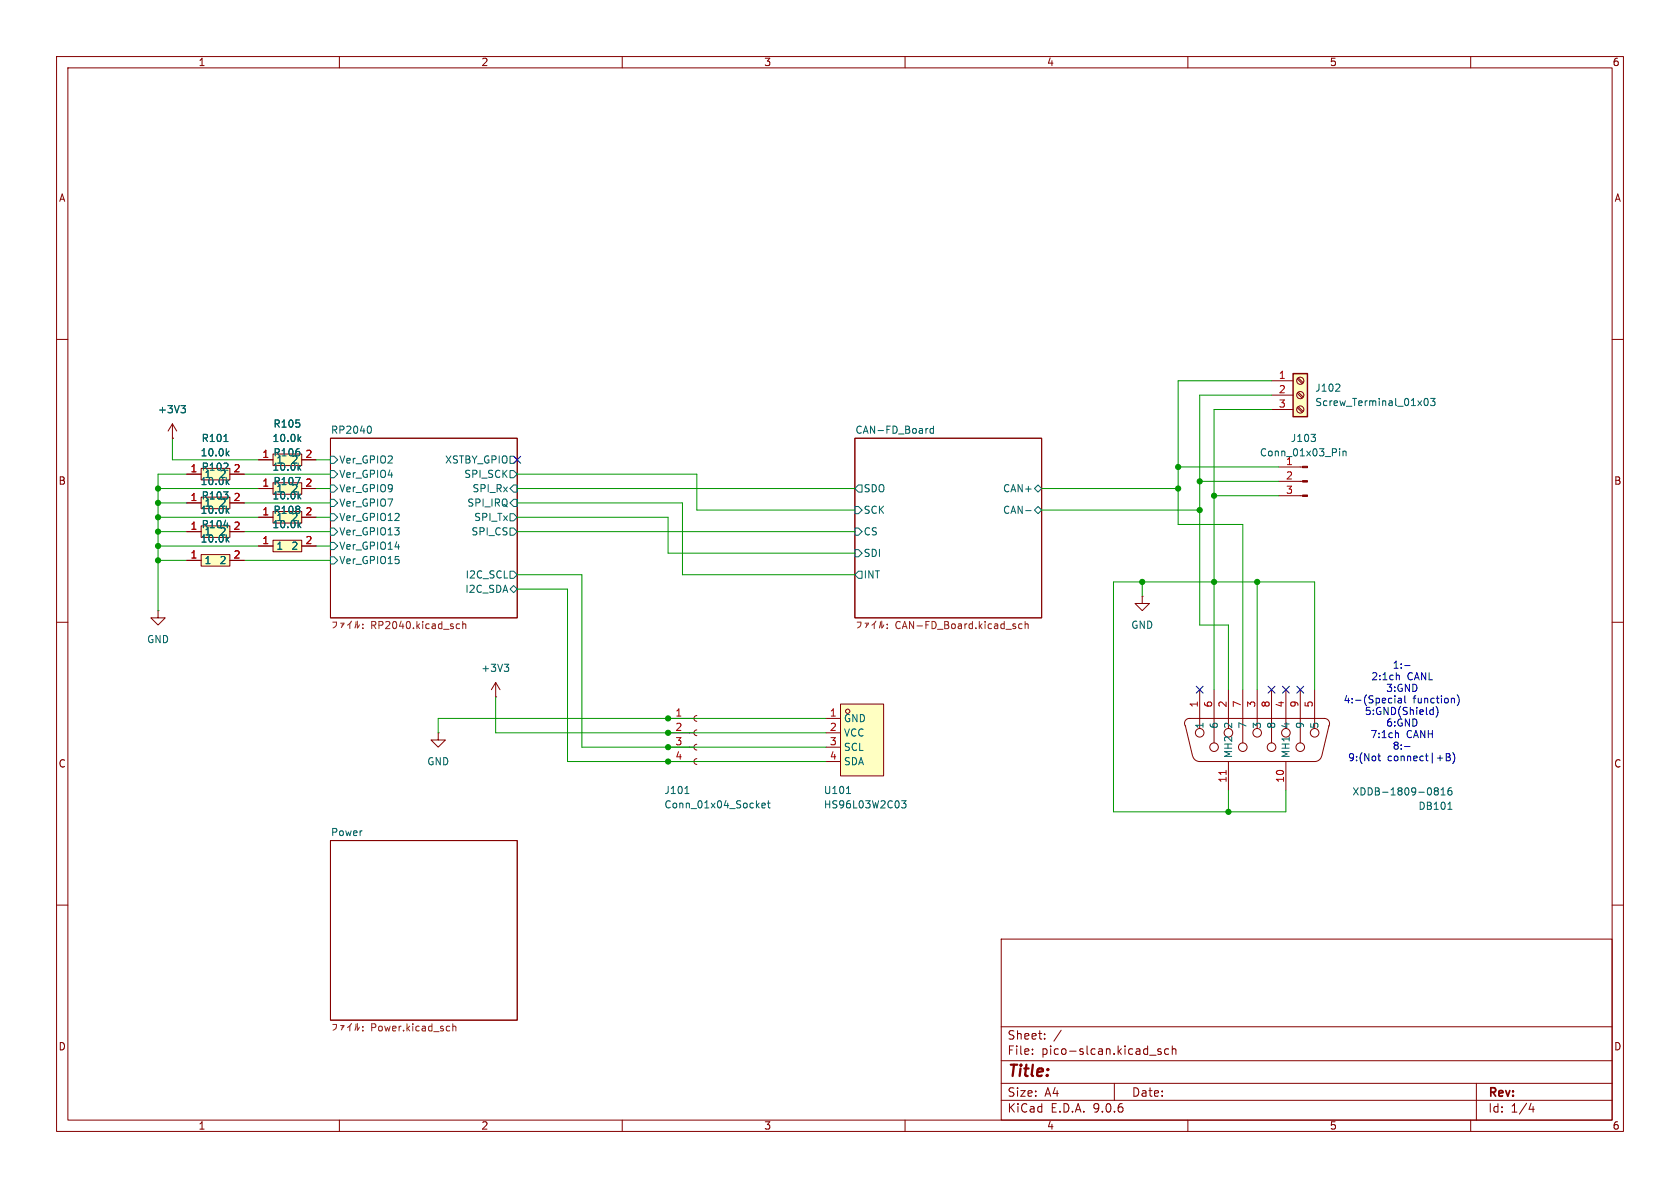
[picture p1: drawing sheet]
<svg xmlns="http://www.w3.org/2000/svg" width="297mm" height="210mm" viewBox="0 0 297 210" stroke-linecap="round" stroke-linejoin="round" font-family="sans-serif">
<g fill="none" stroke="#840000" stroke-width=".18">
<path d="M10 10h277v190h-277zM12 12h273v186h-273zM60 10v2M110 10v2M160 10v2M210 10v2M260 10v2M10 60h2M58.4 77.5h33v31.7h-33zM151.1 77.5h33v31.7h-33zM285 60h2M10 110h2"/>
<path d="M285 110h2M58.4 148.6h33v31.7h-33zM10 160h2M177 166h108v32h-108zM285 160h2M60 198v2M110 198v2M160 198v2M177 194.5h108M177 191.5h108M177 187.5h108M177 181.5h108"/>
<path d="M182.5 186.3v.1M182.5 185.5v.1M184.7 183.6v.1M184.7 182.8v.1M187.6 182.1l-1.3 2M197 191.5v3M203.2 186.5h1.2M205.2 185.5l-.3-.1-.2 .2v.2l.5 .2v.3h-.5M206.6 185.5l-.4-.1-.3 .3v.4l.1 .2h.6M207.2 185.5l.3-.1 .3 .1 .1 .9M207.2 184.9v1.5M210 198v2"/>
<path d="M260 198v2M261 191.5v6.5M270.7 195l-.4 1.1h.9M271 195.6v1"/>
</g>
<g fill="none" stroke="#006464" stroke-width=".18">
<path d="M65.4 75.3a.79 .79 0 0 1 0 1.3M163.9 75.7h.2M165 75.8l-.3-.1-.3 .3 .1 .5h.5M165 75.3v1.3M58.4 80.6h.7l.6 .7-.6 .6h-.7zM58.4 90.8h.7l.6 .6-.6 .7h-.7zM58.4 85.7h.7l.6 .7-.6 .6h-.7zM58.4 88.3h.7l.6 .6-.6 .6h-.7zM58.4 93.3h.7l.6 .7-.6 .6h-.7zM58.4 83.2h.7l.6 .6-.6 .7h-.7zM58.4 95.9h.7l.6 .6-.6 .7h-.7zM58.4 98.4h.7l.6 .7-.6 .6h-.7z"/>
<path d="M69.8 92h.8M69.8 96.7h.8M70.5 90.9v.4M70.5 99v.5M90.2 80.6h.6l.6 .7-.6 .6h-.6zM90.2 83.2h.6l.6 .6-.6 .7h-.6zM90.2 86.4l.6-.7h.6v1.3h-.6zM90.2 90.8h.6l.6 .6-.6 .7h-.6zM90.2 93.3h.6l.6 .7-.6 .6h-.6zM90.8 88.3h.6v1.2h-.6l-.6-.6zM151.1 89.5h.7l.6 .7-.6 .6h-.7zM151.1 93.3h.7l.6 .7-.6 .6h-.7z"/>
<path d="M151.1 97.2h.7l.6 .6-.6 .6h-.7zM151.8 85.7h.6v1.3h-.6l-.7-.6zM181.3 90.3h1M182.9 86.4l.6-.7 .6 .7-.6 .6zM182.9 90.2l.6-.7 .6 .7-.6 .6zM90.2 101h.6l.6 .6-.6 .6h-.6zM90.2 104.1l.6-.6 .6 .6-.6 .7zM151.8 101h.6v1.2h-.6l-.7-.6z"/>
</g>
<g fill="none" stroke="#725600" stroke-width=".18">
<path d="M58.8 110h.7a.82 .82 0 0 1-.6 1M60.2 110.2h.6l-.2 .3M60.5 110.3l-.2 .6M61.8 110.2v.9M61.8 110.2l-.4 .3M62.1 109.8l-.3 .4M62.9 109.9l-.1 1.1M63.2 109.8v1.2l.3-.5M64.1 110.3v.2M64.1 111v.1M80.7 111l.2 .1h.4M81.3 110.3h-.4l-.2 .1"/>
<path d="M81.8 110.4l.2-.1h.3v.8M81.8 109.9v1.2M151.5 110h.7a.82 .82 0 0 1-.6 1M152.9 110.2h.6l-.2 .3M153.2 110.3l-.2 .6M154.6 110.2v.9M154.6 110.2l-.5 .3M154.9 109.8l-.3 .4M155.6 109.9l-.1 1.1M155.9 109.8v1.2l.3-.5M156.9 111v.1M156.9 110.3v.2"/>
<path d="M179.4 110.7l.2 .2-.2 .2M179.4 110.3h.1M180.7 110.3h-.4l-.2 .2 .1 .6h.5M181.2 110.4l.2-.1h.3l.1 .8M181.2 109.9v1.2M58.8 181.1h.7a.82 .82 0 0 1-.6 1M60.2 181.3h.6l-.2 .3M60.5 181.5l-.2 .6M61.8 181.3v.9M61.8 181.3l-.4 .3M62.1 180.9l-.3 .4M62.9 181l-.1 1.1"/>
<path d="M63.2 180.9v1.2l.3-.5M64.1 182.1v.1M64.1 181.5v.1M79.4 181.4l.1 .1M79.5 182.2h-.1M80 181v1.2M80 181.5l.2-.1 .3 .1 .1 .7"/>
</g>
<path d="M228.6 66h2.5v7.7h-2.5z" fill="#ffffc2"/>
<path d="M228.6 66h2.5v7.7h-2.5z" fill="none" stroke="#840000" stroke-width=".25"/>
<g fill="none" stroke="#840000" stroke-width=".18">
<path d="M224.8 67.3h3.8M224.8 69.9h3.8M224.8 72.4h3.8M229.3 67l.9 .8M229.3 69.5l.9 .9M229.3 72.1l.9 .8M229.5 66.8l.9 .8M229.5 69.3l.9 .9M229.5 71.9l.9 .8"/>
<circle cx="229.9" cy="67.3" r=".63"/>
<circle cx="229.9" cy="69.8" r=".63"/>
<circle cx="229.9" cy="72.4" r=".63"/>
</g>
<path d="M236.8 67.9l.1 .2-.1 .3-.7 .8h.8M251.9 70.6l.2-.2a.68 .68 0 0 1 .4 .7 .68 .68 0 0 1-.4 .6l-.2-.1-.1-.4zM252.9 70.4h.8l-.4 .5 .3 .1v.6l-.2 .1-.5-.1" fill="none" stroke="#006464" stroke-width=".18"/>
<path d="M35.6 87.9h5v2h-5z" fill="#ffffc2"/>
<path d="M33 88.9h2.6M35.6 87.9h5v2h-5zM40.6 88.9h2.6" fill="none" stroke="#840000" stroke-width=".18"/>
<path d="M40.1 85.2l.4 .5M40.5 84.8l-.5 .5" fill="none" stroke="#006464" stroke-width=".18"/>
<path d="M35.6 93h5v2h-5z" fill="#ffffc2"/>
<g fill="none" stroke="#840000" stroke-width=".18">
<path d="M33 94h2.6M35.6 93h5v2h-5zM40.6 94h2.6M209.5 128.3l1.3 5.3M210.3 127h23.9M210.4 127a.86 .86 0 0 0-.9 .4 .86 .86 0 0 0 .1 1M212.1 121.9v6.9M214.6 121.9v9.4M217.2 121.9v6.9M217.2 134.6v5.1M219.7 121.9v9.4M222.2 121.9v6.9"/>
<path d="M224.8 121.9v9.4M227.3 121.9v6.9M227.3 134.6v5.1M229.9 121.9v9.4M232.4 121.9v6.9M233.6 133.7a1.26 1.26 0 0 1-1.2 .9h-20.4l-.7-.3-.4-.6M234.1 127a.9 .9 0 0 1 .8 .5 .9 .9 0 0 1 0 .9M234.9 128.3l-1.2 5.3"/>
<circle cx="212.1" cy="129.5" r=".76"/>
<circle cx="214.6" cy="132.1" r=".76"/>
<circle cx="217.2" cy="129.5" r=".76"/>
<circle cx="219.7" cy="132.1" r=".76"/>
<circle cx="222.2" cy="129.5" r=".76"/>
<circle cx="224.8" cy="132.1" r=".76"/>
<circle cx="227.3" cy="129.5" r=".76"/>
<circle cx="229.9" cy="132.1" r=".76"/>
<circle cx="232.4" cy="129.5" r=".76"/>
</g>
<path d="M40.1 90.3l.4 .4M40.5 89.9l-.5 .5M253.8 139.8l-.2-.2 .2-.3h.2l.3 .2-.3 .3M253.8 139.8l-.2 .2v.4l.2 .1h.4l.1-.2v-.3l-.3-.2M253.8 139.8h.2M254.8 139.6l.3-.3v1.2M256.6 139.3h-.4a.86 .86 0 0 0 0 1.2l.4-.1 .1-.4-.2-.3h-.3l-.2 .3M254.8 140.5h.7M256 143.1h.7" fill="none" stroke="#006464" stroke-width=".18"/>
<path d="M216.8 136.2v.7" fill="none" stroke="#a90000" stroke-width=".18"/>
<path d="M48.3 85.3h5v2.1h-5z" fill="#ffffc2"/>
<path d="M45.7 86.4h2.6M48.3 85.3h5v2.1h-5zM53.3 86.4h2.6" fill="none" stroke="#840000" stroke-width=".18"/>
<path d="M52.8 82.6l.4 .5M53.2 82.3l-.5 .5" fill="none" stroke="#006464" stroke-width=".18"/>
<path d="M48.3 90.4h5v2.1h-5z" fill="#ffffc2"/>
<path d="M45.7 91.4h2.6M48.3 90.4h5v2.1h-5zM53.3 91.4h2.6" fill="none" stroke="#840000" stroke-width=".18"/>
<path d="M52.2 84.4h.9l-.6 1.3M52.8 87.7l.4 .5M53.2 87.4l-.5 .4" fill="none" stroke="#006464" stroke-width=".18"/>
<path d="M48.3 80.3h5v2h-5z" fill="#ffffc2"/>
<path d="M45.7 81.3h2.6M48.3 80.3h5v2h-5zM53.3 81.3h2.6" fill="none" stroke="#840000" stroke-width=".18"/>
<path d="M52.8 77.6l.4 .4M53.2 77.2l-.5 .5" fill="none" stroke="#006464" stroke-width=".18"/>
<path d="M35.6 98h5v2.1h-5z" fill="#ffffc2"/>
<path d="M33 99.1h2.6M35.6 98h5v2.1h-5zM40.6 99.1h2.6" fill="none" stroke="#840000" stroke-width=".18"/>
<path d="M39.6 92.9h.8M40.1 95.3l.4 .5M40.5 95l-.5 .5" fill="none" stroke="#006464" stroke-width=".18"/>
<path d="M48.3 95.5h5v2h-5z" fill="#ffffc2"/>
<path d="M30.5 77.5h.1M30.5 74.9l-.8 1.3M30.5 74.9l.7 1.3M30.5 74.9v2.6M45.7 96.5h2.6M48.3 95.5h5v2h-5zM53.3 96.5h2.6" fill="none" stroke="#840000" stroke-width=".18"/>
<path d="M32 71.7h.8l-.4 .5M32.5 72.2l.3 .2v.3l-.3 .3M52.8 92.8l.4 .5M53.2 92.4l-.5 .5" fill="none" stroke="#006464" stroke-width=".18"/>
<path d="M35.6 82.8h5v2h-5z" fill="#ffffc2"/>
<g fill="none" stroke="#840000" stroke-width=".18">
<path d="M33 83.8h2.6M35.6 82.8h5v2h-5zM40.6 83.8h2.6M27.9 108v1.2h1.3l-1.3 1.3-1.2-1.3h1.2M27.9 108h.1M201.9 105.4v1.3h1.3l-1.3 1.3-1.2-1.3h1.2M201.9 105.4h.1M77.5 129.5v1.3h1.2l-1.2 1.3-1.3-1.3h1.3M77.5 129.5h.1M87.6 123.2h.1M87.6 120.7l-.7 1.2M87.6 120.7l.8 1.2"/>
<path d="M87.6 120.7v2.5"/>
</g>
<path d="M39.6 78h.7M40.5 79.7l-.5 .5M40.1 80.1l.4 .5M89.1 117.4h.8l-.4 .5M89.7 117.9l.2 .2v.3l-.2 .3" fill="none" stroke="#006464" stroke-width=".18"/>
<path d="M148.6 124.5h7.6v12.7h-7.6z" fill="#ffffc2"/>
<g fill="none" stroke="#840000" stroke-width=".18">
<path d="M30.5 77.5h.1M33 83.8h2.6M33 99.1h2.6M33 94h2.6M33 88.9h2.6M40.6 83.8h2.6M40.6 99.1h2.6M40.6 94h2.6M40.6 88.9h2.6M45.7 96.5h2.6M45.7 81.3h2.6M45.7 91.4h2.6"/>
<path d="M45.7 86.4h2.6M53.3 96.5h2.6M53.3 81.3h2.6M53.3 91.4h2.6M53.3 86.4h2.6M226.1 82.6h4.2M226.1 85.1h4.2M226.1 87.6h4.2M118.1 127h4.6M118.1 129.5h4.6M118.1 132.1h4.6M118.1 134.6h4.6"/>
<path d="M123.2 126.5l-.4 .1-.1 .4 .1 .4 .4 .1M123.2 129l-.4 .2-.1 .3 .1 .4 .4 .1M123.2 131.6l-.4 .1-.1 .4 .1 .3 .4 .2M123.2 134.1l-.4 .2-.1 .3 .1 .4 .4 .1M146 127h2.6M146 129.5h2.6M146 132.1h2.6M146 134.6h2.6M148.6 124.5h7.6v12.7h-7.6z"/>
<circle cx="149.9" cy="125.7" r=".38"/>
</g>
<g fill="none" stroke="#006464" stroke-width=".18">
<path d="M32 71.7h.8l-.4 .5M32.5 72.2l.3 .2v.3l-.3 .3M39.6 78h.7M40.5 79.7l-.5 .5M52.8 77.6l.4 .4M53.2 77.2l-.5 .5M231.8 76.8h.8l-.5 .5M232.4 77.3l.2 .2-.2 .5M236.8 79.3v.1M236.8 79.7v.9M237.4 79.7v.9M237.4 79.9l.2-.2 .3 .1 .1 .8"/>
<path d="M39.6 92.9h.8M40.1 80.1l.4 .5M40.1 95.3l.4 .5M40.1 90.3l.4 .4M40.1 85.2l.4 .5M40.5 95l-.5 .5M40.5 89.9l-.5 .5M40.5 84.8l-.5 .5M52.2 84.4h.9l-.6 1.3M52.8 92.8l.4 .5M52.8 87.7l.4 .5M52.8 82.6l.4 .5"/>
<path d="M53.2 92.4l-.5 .5M53.2 82.3l-.5 .5M53.2 87.4l-.5 .4M121.1 140.3h.7M134.7 142.4l.6-.1-.1-.3h-.3l-.2 .2 .1 .6h.4M135.7 142h.4M135.8 141.5v1.1l.3 .2M149.6 140.3h.8M159.4 141.5h.8l-.5 .5 .4 .2v.5l-.2 .1-.5-.1"/>
</g>
<g fill="#840000" stroke="#840000" stroke-width=".18">
<path d="M230.3 82.4h.8v.3h-.8z"/>
<path d="M230.3 85h.8v.2h-.8z"/>
<path d="M230.3 87.5h.8v.3h-.8z"/>
</g>
<g fill="none" stroke="#009600" stroke-width=".18">
<path d="M30.5 77.5v3.8h15.2M224.8 69.9h-12.7v40.6h5.1v11.4M224.8 67.3h-16.5v25.4h11.4v29.2M224.8 72.4h-10.2v49.5M27.9 91.4h17.8M27.9 88.9h5.1M27.9 94h5.1M27.9 86.4h17.8M27.9 99.1h5.1M27.9 96.5h17.8M33 83.8h-5.1v24.2M43.2 88.9h15.2"/>
<path d="M43.2 83.8h15.2M43.2 94h15.2M43.2 99.1h15.2M55.9 91.4h2.5M55.9 86.4h2.5M55.9 81.3h2.5M55.9 96.5h2.5M91.4 83.8h31.8v6.4h27.9M91.4 91.4h26.7v6.4h33M91.4 88.9h29.2v12.7h30.5M91.4 94h59.7M91.4 86.4h59.7"/>
<path d="M184.1 90.2h28M184.1 86.4h24.2M208.3 82.6h17.8M212.1 85.1h14M214.6 87.6h11.5M91.4 104.1h8.9v30.5h45.7M91.4 101.6h11.5v30.5h43.1M201.9 102.9v2.5M222.2 102.9v19M87.6 123.2v6.3h58.4M146 127h-68.5v2.5M217.2 139.7v3.8"/>
<path d="M232.4 121.9v-19h-35.6v40.6h30.5v-3.8"/>
</g>
<path d="M90.8 80.7l1.2 1.2M92 80.7l-1.2 1.2M211.5 121.3l1.2 1.2M212.7 121.3l-1.2 1.2M224.2 121.3l1.2 1.2M225.4 121.3l-1.2 1.2M226.7 121.3l1.2 1.2M227.9 121.3l-1.2 1.2M229.3 121.3l1.2 1.2M230.5 121.3l-1.2 1.2" fill="none" stroke="#000084" stroke-width=".18"/>
<g fill="none" stroke="#0000c2" stroke-width=".18">
<path d="M247 119.3l.4 .2v.7M248.3 117.7h1M243.6 133.6h.5M243.8 133.2v1.1l.3 .2M246.6 123.4v.9M246.9 129.6l.3 .1v.7M247.2 123.5h.5l.1 .8M247.8 123.7l-.5 .1-.2 .2 .2 .3 .5-.1M248.3 132h1M248.4 123v1.1l.1 .2M253.4 125v1.3M253.4 126.3h-.4"/>
<path d="M254.2 125.4v.9l-.3 .5M255.7 133.2h.4l.2 .3-.2 .3 .2 .1 .1 .4-.2 .2h-.5zM255.7 133.8h.4M256.8 133a1.46 1.46 0 0 1 0 2M257.1 123.5v.8M257.6 122.8a1.46 1.46 0 0 1 0 2"/>
</g>
<g fill="#009600" stroke="#009600" stroke-width=".18">
<circle cx="222.2" cy="102.9" r=".46"/>
<circle cx="217.2" cy="143.5" r=".46"/>
<circle cx="118.1" cy="132.1" r=".46"/>
<circle cx="118.1" cy="134.6" r=".46"/>
<circle cx="118.1" cy="127" r=".46"/>
<circle cx="118.1" cy="129.5" r=".46"/>
<circle cx="27.9" cy="94" r=".46"/>
<circle cx="27.9" cy="88.9" r=".46"/>
<circle cx="27.9" cy="91.4" r=".46"/>
<circle cx="27.9" cy="99.1" r=".46"/>
<circle cx="27.9" cy="86.4" r=".46"/>
<circle cx="27.9" cy="96.5" r=".46"/>
<circle cx="214.6" cy="102.9" r=".46"/>
<circle cx="201.9" cy="102.9" r=".46"/>
<circle cx="212.1" cy="90.2" r=".46"/>
<circle cx="214.6" cy="87.6" r=".46"/>
<circle cx="212.1" cy="85.1" r=".46"/>
<circle cx="208.3" cy="82.6" r=".46"/>
<circle cx="208.3" cy="86.4" r=".46"/>
</g>
<text font-size="2.8" fill="#840000" x="178" y="190.9">Title:</text>
<g font-size="2.1" fill="#840000">
<text x="178" y="184">Sheet:</text>
<text x="178" y="186.7">File:</text>
<text x="184.1" y="186.7">pico-slcan.kicad_sch</text>
<text x="178" y="196.9">KiCad</text>
<text x="178" y="194.1">Size:</text>
<text x="184.7" y="194.1">A4</text>
<text x="185.7" y="196.9">E.D.A.</text>
<text x="193.3" y="196.9">9.0.6</text>
<text x="200" y="194.1">Date:</text>
<text x="263" y="194.3">Rev:</text>
<text x="263" y="196.9">Id:</text>
<text x="267.1" y="196.9">1/4</text>
</g>
<g font-size="1.8" fill="#840000">
<text x="35" y="11.9">1</text>
<text x="85" y="11.9">2</text>
<text x="135" y="11.9">3</text>
<text x="185" y="11.9">4</text>
<text x="235" y="11.9">5</text>
<text x="285" y="11.9">6</text>
<text x="10.3" y="35.9">A</text>
<text x="285.3" y="35.9">A</text>
<text x="10.3" y="85.9">B</text>
<text x="285.3" y="85.9">B</text>
<text x="10.3" y="135.9">C</text>
<text x="285.3" y="135.9">C</text>
<text x="10.3" y="185.9">D</text>
<text x="285.3" y="185.9">D</text>
<text x="35" y="199.9">1</text>
<text x="85" y="199.9">2</text>
<text x="135" y="199.9">3</text>
<text x="185" y="199.9">4</text>
<text x="235" y="199.9">5</text>
<text x="285" y="199.9">6</text>
</g>
<g font-size="1.8" fill="#a90000">
<text x="226" y="67.1">1</text>
<text x="226" y="69.6">2</text>
<text x="226" y="72.1">3</text>
<text x="41.2" y="83.6">2</text>
<text x="53.9" y="81">2</text>
<text x="33.6" y="88.6">1 R103</text>
<text x="41.2" y="88.6">2</text>
<text x="46.3" y="86.1">1 R107</text>
<text x="53.9" y="86.1">2</text>
<text x="227.3" y="84.8">2</text>
<text x="227.3" y="87.4">3</text>
<text x="33.6" y="93.7">1 R104</text>
<text x="41.2" y="93.7">2</text>
<text x="46.3" y="91.2">1 R108</text>
<text x="53.9" y="91.2">2</text>
<text x="33.6" y="98.8">1</text>
<text x="41.2" y="98.8">2</text>
<text x="46.3" y="96.3">1</text>
<text x="53.9" y="96.3">2</text>
<text x="211.8" y="125.2" transform="rotate(-90 211.8 125.2)">1</text>
<text x="214.4" y="125.2" transform="rotate(-90 214.4 125.2)">6</text>
<text x="216.9" y="125.2" transform="rotate(-90 216.9 125.2)">2</text>
<text x="219.5" y="125.2" transform="rotate(-90 219.5 125.2)">7</text>
<text x="222" y="125.2" transform="rotate(-90 222 125.2)">3</text>
<text x="224.5" y="125.2" transform="rotate(-90 224.5 125.2)">8</text>
<text x="227.1" y="125.2" transform="rotate(-90 227.1 125.2)">4</text>
<text x="229.6" y="125.2" transform="rotate(-90 229.6 125.2)">9</text>
<text x="232.2" y="125.2" transform="rotate(-90 232.2 125.2)">5</text>
<text x="119.3" y="126.7">1</text>
<text x="119.3" y="129.3">2</text>
<text x="119.3" y="131.8">3</text>
<text x="146.6" y="126.7">1</text>
<text x="146.6" y="129.3">2</text>
<text x="146.6" y="131.8">3</text>
<text x="119.3" y="134.4">4</text>
<text x="146.6" y="134.4">4</text>
<text x="216.9" y="138.5" transform="rotate(-90 216.9 138.5)">11</text>
<text x="227.1" y="138.5" transform="rotate(-90 227.1 138.5)">10</text>
</g>
<g font-size="1.8" fill="#006464">
<text x="232.4" y="69.4">J102</text>
<text x="232.4" y="72">Screw_Terminal_01x03</text>
<text x="27.8" y="73.3">+3V3</text>
<text x="48.2" y="75.8">R105</text>
<text x="58.4" y="76.8">RP2040</text>
<text x="151.1" y="76.8">CAN-FD_Board</text>
<text x="33.6" y="83.6">1 R102</text>
<text x="35.4" y="80.9">10.0k</text>
<text x="35.5" y="78.3">R101</text>
<text x="46.3" y="81">1 R106</text>
<text x="48.1" y="83.4">10.0k</text>
<text x="48.1" y="78.3">10.0k</text>
<text x="48.8" y="82.1">1</text>
<text x="51.4" y="82.1">2</text>
<text x="59.9" y="82.1">Ver_GPIO2</text>
<text x="78.6" y="82.1">XSTBY_GPIO</text>
<text x="222.6" y="80.9">Conn_01x03_Pin</text>
<text x="227.3" y="82.3">1</text>
<text x="228.1" y="78.3">J103</text>
<text x="35.4" y="86">10.0k</text>
<text x="36.1" y="89.8">1</text>
<text x="36.1" y="84.7">1</text>
<text x="38.7" y="89.8">2</text>
<text x="38.7" y="84.7">2</text>
<text x="48.1" y="88.5">10.0k</text>
<text x="48.8" y="87.2">1</text>
<text x="51.4" y="87.2">2</text>
<text x="59.9" y="87.2">Ver_GPIO9</text>
<text x="59.9" y="89.8">Ver_GPIO7</text>
<text x="59.9" y="84.7">Ver_GPIO4</text>
<text x="82" y="84.7">SPI_SCK</text>
<text x="82.5" y="89.8">SPI_IRQ</text>
<text x="83.4" y="87.2">SPI_Rx</text>
<text x="152.6" y="87.2">SDO</text>
<text x="177.2" y="87.2">CAN+</text>
<text x="35.4" y="91">10.0k</text>
<text x="36.1" y="94.8">1</text>
<text x="38.7" y="94.8">2</text>
<text x="48.1" y="93.6">10.0k</text>
<text x="48.8" y="92.3">1</text>
<text x="51.4" y="92.3">2</text>
<text x="59.9" y="92.3">Ver_GPIO12</text>
<text x="59.9" y="94.8">Ver_GPIO13</text>
<text x="83.2" y="94.8">SPI_CS</text>
<text x="83.7" y="92.3">SPI_Tx</text>
<text x="152.6" y="91">SCK</text>
<text x="152.6" y="94.8">CS</text>
<text x="177.2" y="91">CAN-</text>
<text x="35.4" y="96.1">10.0k</text>
<text x="36.1" y="99.9">1</text>
<text x="38.7" y="99.9">2</text>
<text x="48.8" y="97.4">1</text>
<text x="51.4" y="97.4">2</text>
<text x="59.9" y="97.4">Ver_GPIO14</text>
<text x="59.9" y="99.9">Ver_GPIO15</text>
<text x="152.6" y="98.7">SDI</text>
<text x="82.2" y="105">I2C_SDA</text>
<text x="82.2" y="102.5">I2C_SCL</text>
<text x="152.6" y="102.5">INT</text>
<text x="25.9" y="113.9">GND</text>
<text x="199.9" y="111.4">GND</text>
<text x="85" y="119">+3V3</text>
<text x="149.1" y="127.9">GND</text>
<text x="149.1" y="130.4">VCC</text>
<text x="213" y="128.9" transform="rotate(-90 213 128.9)">1</text>
<text x="215.5" y="128.9" transform="rotate(-90 215.5 128.9)">6</text>
<text x="218" y="128.9" transform="rotate(-90 218 128.9)">2</text>
<text x="220.6" y="128.9" transform="rotate(-90 220.6 128.9)">7</text>
<text x="223.1" y="128.9" transform="rotate(-90 223.1 128.9)">3</text>
<text x="225.7" y="128.9" transform="rotate(-90 225.7 128.9)">8</text>
<text x="228.2" y="128.9" transform="rotate(-90 228.2 128.9)">4</text>
<text x="230.7" y="128.9" transform="rotate(-90 230.7 128.9)">9</text>
<text x="233.3" y="128.9" transform="rotate(-90 233.3 128.9)">5</text>
<text x="75.4" y="135.5">GND</text>
<text x="149.1" y="132.9">SCL</text>
<text x="149.1" y="135.5">SDA</text>
<text x="218" y="134.1" transform="rotate(-90 218 134.1)">MH2</text>
<text x="228.2" y="134.1" transform="rotate(-90 228.2 134.1)">MH1</text>
<text x="117.4" y="140.6">J101</text>
<text x="117.4" y="143.1">Conn_01x04_Socket</text>
<text x="145.6" y="140.6">U101</text>
<text x="145.6" y="143.1">HS96L03W2C03</text>
<text x="239" y="140.8">XDDB-1809-0816</text>
<text x="250.7" y="143.4">DB101</text>
<text x="58.4" y="147.9">Power</text>
</g>
<g font-size="1.8" fill="#725600">
<text x="65.5" y="111.5">RP2040.kicad_sch</text>
<text x="158.2" y="111.5">CAN-FD_Board.kicad_sch</text>
<text x="65.5" y="182.7">Power.kicad_sch</text>
</g>
<g font-size="1.8" fill="#0000c2">
<text x="246.1" y="118.4">1:-</text>
<text x="237.4" y="124.6">4:-(Special</text>
<text x="242.3" y="120.5">2:1ch</text>
<text x="245" y="122.5">3:GND</text>
<text x="248.8" y="120.5">CANL</text>
<text x="249.8" y="124.6">function)</text>
<text x="241.2" y="126.6">5:GND(Shield)</text>
<text x="242.2" y="130.7">7:1ch</text>
<text x="245" y="128.6">6:GND</text>
<text x="248.6" y="130.7">CANH</text>
<text x="238.2" y="134.8">9:(Not</text>
<text x="245.3" y="134.8">connect|+B)</text>
<text x="246.1" y="132.7">8:-</text>
</g>
</svg>
